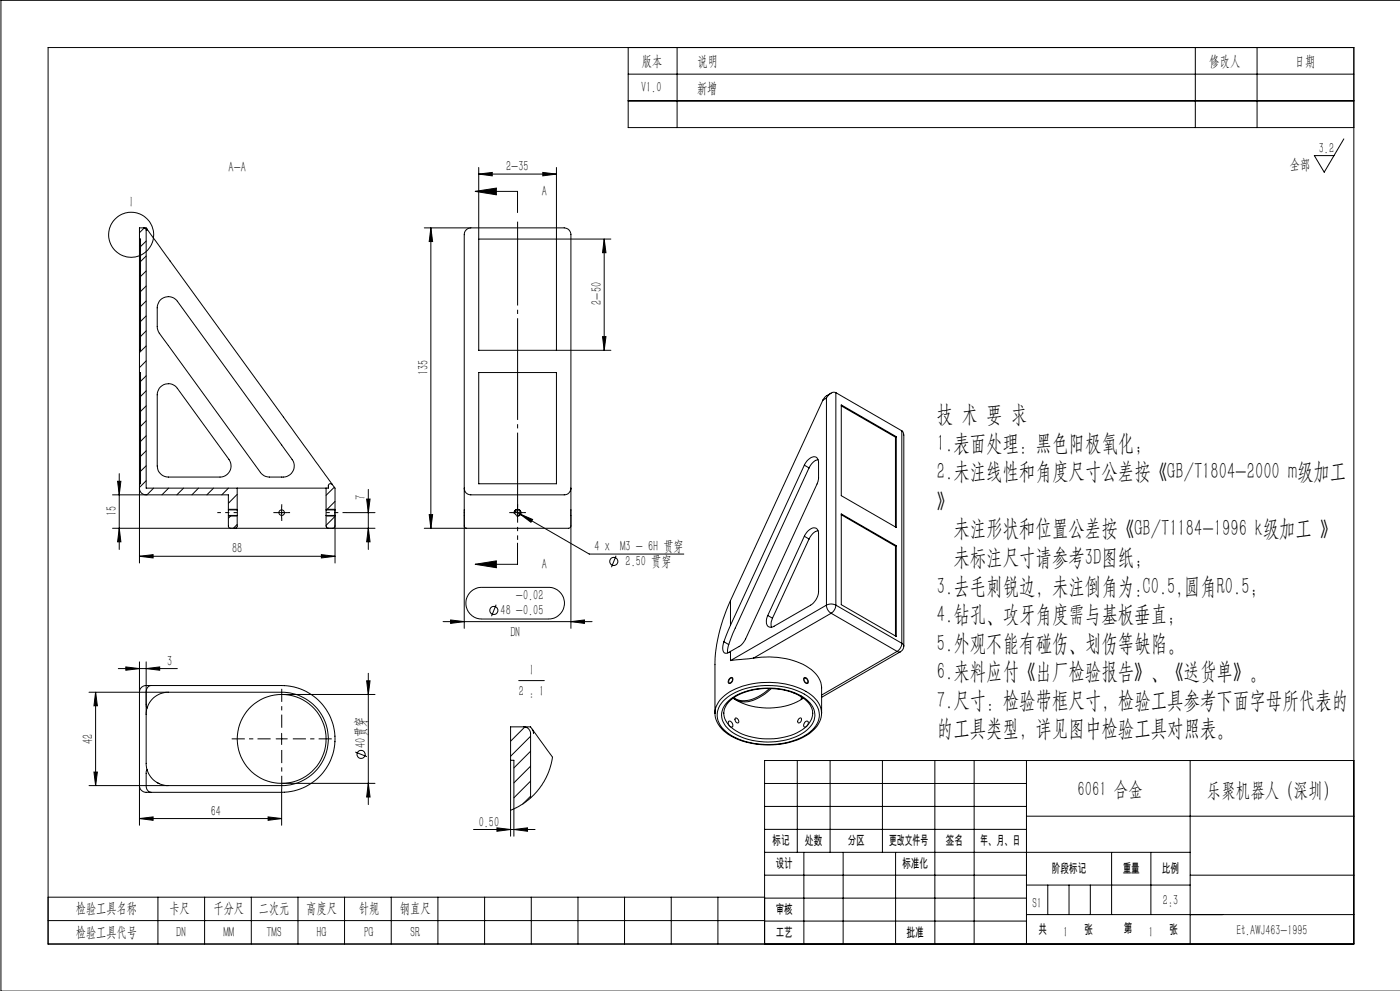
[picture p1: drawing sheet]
<svg xmlns="http://www.w3.org/2000/svg" width="420mm" height="297mm" viewBox="0 0 420 297" stroke-linecap="round" stroke-linejoin="round" font-family="sans-serif">
<g fill="none" stroke="#000" stroke-width=".3">
<path d="M14.4 14.2h391.8v268.7h-391.8zM188.5 14.2v24h217.7M203.1 14.2v24M358.6 14.2v24M377.1 14.2v24M420 .1h-419.7v296.9h419.7M188.5 22.2h217.7M188.5 30.2h217.7M142.6 57.4l6.3-1v2zM142.6 57.4h12.7v6.3M143.6 52.2l4.1-.5v1zM143.6 50.2v54.8h39.7"/>
<path d="M143.6 52.2h23.3M162.8 51.7l4.1 .5-4.1 .5zM166.9 50.2v54.8M403.2 41.6l-5.9 10-3-5h5.9M41.8 71.6h.4v33.4h-.4M43.2 68.3l.4 .2 .3 .5v77.3h27.3M43.2 68.3h.7l.1 .2M43.2 68.3h-1.4v100.4M43.3 68.3l-1.5 1.4M43.9 72.2l-1.7 1.7M43.9 76.7l-1.7 1.7M44 68.5l55.7 76.7"/>
<path d="M44 68.5l.1 .5M127.3 68.3h42a2.05 2.05 0 0 1 2 2v118M129.3 68.3l.5 4.1h-1zM129.3 68.3v90M141.3 68.3a2.04 2.04 0 0 0-2 2v118M143.6 71.6h39.7M181.3 71.6l.5 4.1h-1zM181.3 71.6v33.4M43.9 81.2l-1.7 1.7M43.9 85.7l-1.7 1.7M43.9 90.2l-1.7 1.7M43.9 94.7l-1.7 1.6"/>
<path d="M43.9 99.2l-1.7 1.7M48.1 89.9a3.4 3.4 0 0 1 5.1 .4l33.4 46a4.2 4.2 0 0 1 1.4 4.6 3.7 3.7 0 0 1-3.5 2.1h-3.7a3.2 3.2 0 0 1-2.7-1.4l-30.3-41.7-.6-1.5v-6.2a3.7 3.7 0 0 1 .9-2.3zM41.8 111.7h.4v33.3h-.4M43.9 103.7l-2.1 2M43.9 108.2l-2.1 2M43.9 112.6l-1.7 1.7M43.9 117.1l-1.7 1.7M48.1 116a3.3 3.3 0 0 1 5.1 .4l15.5 21.3a3.3 3.3 0 0 1-2.7 5.3h-15.5a3.3 3.3 0 0 1-3.3-3.3v-21.4a3.5 3.5 0 0 1 .9-2.3zM143.6 111.7h23.3v33.3h-23.3zM180.8 100.9h1l-.5 4.1zM246.9 119.9l-27.8 60.1M247.9 119.3v62.1"/>
<path d="M247.9 119.3l-1 .6M249.3 117.8a4.2 4.2 0 0 0-2.4 2.1M250.8 117.7a2.37 2.37 0 0 0-2.9 1.6M250.8 117.7v63.7M250.8 117.7l19.7 11.4M43.9 121.6l-1.7 1.7M43.9 126.1l-1.7 1.7M43.9 130.6l-1.7 1.7M43.9 135.1l-1.7 1.7M43.9 139.6l-1.7 1.6M241.3 139.4a3.4 3.4 0 0 1 3.5-2.4l.6 .8 .2 .8v4.8l-.5 1.7-21.6 46.8-1.2 1.5-3.2 1.8M241.3 139.4l-22.2 48"/>
<path d="M241.3 139.4l1.4 .8M245.4 137.8a4.2 4.2 0 0 0-2.7 2.4M252.4 121.4l16.5 9.5v27.2l-16.5-9.5zM252.4 121.6l16.2 9.4M268.6 131v26.9M268.9 130.9l-.3 .1M270.5 129.1l.5 .5 .1 .8v63.2M270.5 129.1v63.7M33.8 148.3h34.7v4.5M35.3 144.2h1l-.5 4.1zM35.8 158.3l.5 4.1h-1zM35.8 142v22.7"/>
<path d="M41.8 146.3a1.93 1.93 0 0 0 2.1 2M43.9 144.1l-2.1 2M46.1 146.3l-2 2M50.6 146.3l-2 2M55.1 146.3l-2 2M59.5 146.3l-1.9 2M64.1 146.3l-2 2M68.5 152.8v1.7M68.5 154.5v3.3l.2 .3 .5 .2M68.5 154.5h2.7M68.5 152.8h2.7M68.5 154.7h2.7"/>
<path d="M68.5 152.6h2.7M68.5 146.3l-2 2M69.4 154.5l-.9 .8M70.5 158.3h28M70.5 158.3h-36.7M71.2 152.7l-.2 .1M71.2 157.2l-1.2 1.1M71.2 148.2l-2.7 2.6M71.2 152.8v1.7M71.2 146.3h26.6M71.2 154.5v3.3l-.2 .3-.5 .2M71.2 146.3v6.5"/>
<path d="M82.8 153.6h3.4M84.5 152v3.3M97.8 154.7h2.7M97.8 152.6h2.7M97.8 152.8v1.7M97.8 152.8h2.7v1.7h-2.7M97.8 154.5v3.2l.2 .4 .5 .2M97.8 146.3v6.5M98.5 158.3h14M99.7 145.2a.66 .66 0 0 0-.7-.2 .66 .66 0 0 0-.5 .6v.7h-.7M99.7 145.2l.8 1.1v22.4M100.3 146l-2.5 2.4"/>
<path d="M100.5 150.3l-2.5 2.5M100.5 154.8l-2.7 2.6M100.5 157.7l-.1 .3-.6 .3M103.8 153.6h8.7M110 149.6h1l-.5 4zM110.5 158.3l.5 4.1h-1zM110.5 146.7v18M127.3 158.3h12.6M128.8 154.2h1l-.5 4.1zM139.3 157.7l.2 .4 .4 .2M139.3 146.3a1.93 1.93 0 0 0 2 2h28a1.99 1.99 0 0 0 2-2M139.3 152.8v1.7"/>
<path d="M153.6 153.6h3.3M154.3 153.9a1 1 0 0 1 .9-1.2 1 1 0 0 1 1.1 1 1 1 0 0 1-1.3 .9M154.6 153.2l1.4 .9M155.3 152v3.3M156 154.1l3.8 1.6-.5 .8zM156 154.1l20.8 11.9h28.3M171.3 157.7l-.1 .3-.6 .3h-30.7M171.3 152.8v1.7M242.7 140.2l-22.8 49.6-1.3 3.4M245.4 159.1a4.1 4.1 0 0 0-2.7 2.4M252.4 154l16.5 9.5v27.2l-16.5-9.5zM252.4 154.3l16.2 9.4"/>
<path d="M41.8 166.7l4.1-.5v1zM41.8 166.7h58.7M96.4 166.2l4.1 .5-4.1 .5zM141.1 177.4l1.6-1 1.5-.4h20.4a4.7 4.7 0 0 1 4.7 4.8 4.7 4.7 0 0 1-4.7 4.7h-20.1a4.8 4.8 0 0 1-4.4-2.9 4.8 4.8 0 0 1 1-5.2zM142.6 169.1l6.3-1v2zM155.3 162.8v6.3h-12.7M184.8 166.5l-1.4 3.5M219.1 180a48.1 48.1 0 0 0-4.6 19.2v14.6M219.1 180v7.4M241.3 160.7a3.4 3.4 0 0 1 3.5-2.4l.6 .8 .2 .8v17.4a5.3 5.3 0 0 1-2.4 4.1l-11 6.3a1.48 1.48 0 0 1-1.8 0 1.48 1.48 0 0 1-.5-1.7l.4-1.5M241.3 160.7l-11 23.8M241.3 160.7l1.4 .8"/>
<path d="M242.7 161.5l-11 23.8M268.6 163.7v26.9M268.9 163.5l-.3 .2M37.7 199.9l4.1 .5-4.1 .5zM41.8 198.4v48.9M43.9 198.4v30.9l.2 1.4M132.9 186.3h44.7M135.2 185.8l4.1 .5-4.1 .5zM148.8 181.2l-1.3 3.5M171.3 186.3l4-.5v1zM217.2 192.3a2.83 2.83 0 0 0 .3 3.5h.6l1-.6M217.2 192.3l1.4 .9"/>
<path d="M218.6 193.2l-.3 1.6v.9M219.1 187.4l-1.9 4.9M219.1 195.2v2.8M226.1 197.2l-7 .8M226.1 197.2a23.4 23.4 0 0 1 17.3 3.5 7.3 7.3 0 0 1 3.1 5.4v7.6M230.3 184.5l1.4 .8M231.7 185.3l-.4 1.5 .2 1.2M247.9 181.4a2.85 2.85 0 0 0 1.4 2.4M247.9 181.4a3 3 0 0 1 2.9 0M247.9 181.4l-28.8 16.6M249.3 183.8l19.8 11.4M249.3 183.8l-23.2 13.4"/>
<path d="M250.8 181.4a3.1 3.1 0 0 1-1.5 2.4M250.8 181.4l19.7 11.4M269.1 195.2l.6 .2 .4-.1M269.1 195.2l-22.6 13.1M270.1 195.3l-23.6 13.7M270.5 192.8a3.1 3.1 0 0 1-1.4 2.4M270.5 192.8l.6 .8M271.1 193.6a1.95 1.95 0 0 1-1 1.7M26.7 207.5h57.8a14 14 0 0 1 14 14 14 14 0 0 1-14 13.9h-57.8M28.7 207.5v27.9M28.7 207.5l.5 4h-1zM35.5 200.4h17.7"/>
<path d="M41.8 207.5a1.97 1.97 0 0 1 2.1-2h40.6a16 16 0 0 1 16 16 16 16 0 0 1-16 16h-40.6a1.99 1.99 0 0 1-2.1-2.1M43.9 211.1l.2 1.1M43.9 200.4l4-.5v1zM44.1 212.2l-.2 1.9M45.3 205.5a1.82 1.82 0 0 0-1.4 2M50.5 207.5a6.7 6.7 0 0 0-6.4 4.7M84.5 208.1h28M84.5 219.8v3.3M85.3 205.5h.1M110 204h1l-.5 4.1zM110.5 201.8v39.3M155.6 204h7.7"/>
<path d="M157.2 217.8a2.05 2.05 0 0 1 2 2v19.3M157.2 217.8h.7a1.44 1.44 0 0 1 1.8 .8M157.2 217.8h-4v32.8M157.4 217.9l-4.2 4.2M159.7 218.6l6 8.3-.3 1.9-1.7 4.6-2.5 3.7-1.7 1.8-2.3 1.8-4 2.1M159.7 218.6l.4 1.2M216.1 209.6a19.8 19.8 0 0 1 14.8-5.1 19.5 19.5 0 0 1 13.8 5 6.4 6.4 0 0 1-1.3 9.9 23.3 23.3 0 0 1-19.5 3 12.4 12.4 0 0 1-9.1-6.6 5.9 5.9 0 0 1 1.3-6.2zM217 210.1a20.5 20.5 0 0 1 17.1-4.4 15 15 0 0 1 10.9 5.8 5.9 5.9 0 0 1-2 7.9 22.8 22.8 0 0 1-20.1 2.6 11.5 11.5 0 0 1-7.5-5.9 5.7 5.7 0 0 1 1.6-6zM218.1 210.6a18.1 18.1 0 0 1 14.2-4.3 15.3 15.3 0 0 1 11.2 5 5.4 5.4 0 0 1-1.5 7.6 20.6 20.6 0 0 1-17.2 2.8 11.5 11.5 0 0 1-7.9-5.4 5 5 0 0 1 1.2-5.7zM218.5 216.3a.99 .99 0 0 1 1.2 .4 .99 .99 0 0 1-.2 1.2 1.27 1.27 0 0 1-1-1.6zM218.9 203.4a.58 .58 0 0 1 .9-.3 .58 .58 0 0 1-.1 .9 .68 .68 0 0 1-.4 .8 .68 .68 0 0 1-.8-.3zM219 203.4l.4-.2a.81 .81 0 0 1 .3 1 .81 .81 0 0 1-.9 .5l-.2-.6z"/>
<path d="M219.1 209.9a19.9 19.9 0 0 1 17.4-2.8 9.7 9.7 0 0 1 7.2 5.8 6.2 6.2 0 0 1-3.8 6.3 20.5 20.5 0 0 1-19.6-.5 5.6 5.6 0 0 1-3-6.2l.9-1.6zM220.6 215.2a.9 .9 0 0 1 .9 .5 .9 .9 0 0 1-.1 1 1.04 1.04 0 0 1-.8-1.5zM230.9 206.3a11.6 11.6 0 0 1-8.9 3.6l-1.9-.8M231.4 206.4a11.6 11.6 0 0 1-9.2 3.9l-2.2-1.1a20.1 20.1 0 0 0 21 0M238.2 207.7l.2 .1M239.6 215.5l.4-.3a.65 .65 0 0 1 .5 .6 .65 .65 0 0 1-.4 .7l-.4 .2-.3-.1-.1-.6zM240.4 208.8v.9M241.3 203.1a1.09 1.09 0 0 1 1 .6 1.09 1.09 0 0 1-.1 1.2 1.23 1.23 0 0 1-.9-1.8zM241.3 203.3a.85 .85 0 0 1 .9 .4 .85 .85 0 0 1-.2 1 1 1 0 0 1-.7-1.4zM241.5 216.4a.61 .61 0 0 1 .9-.1 .61 .61 0 0 1-.1 .9 .62 .62 0 0 1-.5 .7 .62 .62 0 0 1-.7-.5zM243.8 213.7v.2M28.2 231.4h1l-.5 4z"/>
<path d="M44.1 230.7l-.2 .6v4.1a1.82 1.82 0 0 0 1.4 2.1M44.1 230.7a6.7 6.7 0 0 0 6.4 4.7M47.2 234.6l.6 .3M82.8 221.4h3.4M84.5 234.8h28M84.5 236.5v10.8M85.3 237.4v.1M100.5 220.6h.1M100.5 222.3h.1M106.6 225.4l3.5 1.4M110.5 234.8l.5 4.1h-1zM153.2 227.9h1v22.7"/>
<path d="M159.2 220.7l-6 6M159.2 225.1l-5 5M159.2 229.6l-5 5M159.2 234.1l-5 5M159.2 238.6l-2.4 2.3M229.4 234.8h78.5M239.2 227.9v27.5M249 227.9v27.5M264.7 227.9v27.5M280.5 227.9v55M292.2 227.9v55M307.9 227.9v55"/>
<path d="M357 227.9v55M406.2 227.9h-176.8v55M41.8 245.3l4.1-.5v1zM41.8 245.3h42.7M80.4 244.8l4.1 .5-4.1 .5zM142.1 248.6h18.4M149.1 248.1l4.1 .5-4.1 .5zM154.2 248.6l4.1-.5v1zM229.4 241.7h78.5M229.4 248.6h78.5M229.4 255.4h127.6M241.2 255.4v27.5"/>
<path d="M252.9 255.4v27.5M268.7 255.4v27.5M307.9 244.6h98.3M333.5 255.4v18.7M345.3 255.4v18.7M14.4 275.9h215M14.4 268.9h215M47.4 268.9v14M61.4 268.9v14M75.4 268.9v14M89.4 268.9v14M103.4 268.9v14"/>
<path d="M117.4 268.9v14M131.4 268.9v14M145.4 268.9v14M159.4 268.9v14M173.4 268.9v14M187.4 268.9v14M201.4 268.9v14M215.4 268.9v14M229.4 276h78.5M229.4 269.2h78.5M229.4 262.3h78.5M307.9 265.3h49.1"/>
<path d="M307.9 274.1h98.3M314.3 265.3v8.8M320.7 265.3v8.8M327.1 265.3v8.8M357 262.3h49.2"/>
<circle cx="39.3" cy="70.3" r="6.7"/>
<circle cx="84.5" cy="153.7" r=".83"/>
<circle cx="155.3" cy="153.6" r=".82"/>
<circle cx="184.1" cy="168.3" r="1.21"/>
<circle cx="148.1" cy="182.9" r="1.22"/>
<circle cx="84.5" cy="221.5" r="13.3"/>
<circle cx="108.3" cy="226.1" r="1.21"/>
</g>
<path d="M155.3 66.4v88.4" fill="none" stroke="#000" stroke-width=".3" stroke-dasharray="30.5 1.3 1.3 1.3" stroke-dashoffset="5.3" stroke-linecap="butt"/>
<path d="M71.2 153.6h-6M97.9 153.6h5.9" fill="none" stroke="#000" stroke-width=".3" stroke-dasharray="30.5 1.3 1.3 1.3" stroke-dashoffset="29.4" stroke-linecap="butt"/>
<path d="M84.5 218.1v-11.7M81.2 221.4h-11.7M84.5 224.8v11.6M87.9 221.4h11.6" fill="none" stroke="#000" stroke-width=".3" stroke-dasharray="30.5 1.3 1.3 1.3" stroke-dashoffset="26.6" stroke-linecap="butt"/>
<path d="M82.9 153.6h-.9M84.5 152v-.9M84.5 155.3v.8M86.2 153.6h.8M153.6 153.6h-.8M155.3 152v-.9M156.9 153.6h.9" fill="none" stroke="#000" stroke-width=".3" stroke-dasharray="30.5 1.3 1.3 1.3" stroke-linecap="butt"/>
<path d="M155.3 155.3v6.5" fill="none" stroke="#000" stroke-width=".3" stroke-dasharray="30.5 1.3 1.3 1.3" stroke-dashoffset="29.1" stroke-linecap="butt"/>
<g fill="#000">
<path d="M142.6 57.4l6.3-1v2zM142.6 169.1l6.3-1v2z"/>
<path d="M143.6 52.2l4.1-.5v1zM162.8 51.7l4.1 .5-4.1 .5zM156 154.1l3.3 2.4 .5-.8zM41.8 166.7l4.1-.5v1zM96.4 166.2l4.1 .5-4.1 .5z"/>
<path d="M129.3 68.3l.5 4.1h-1zM128.8 154.2h1l-.5 4.1zM35.3 144.2h1l-.5 4.1zM35.8 158.3l.5 4.1h-1zM110 204h1l-.5 4.1zM110.5 234.8l.5 4.1h-1z"/>
<path d="M180.8 100.9h1l-.5 4.1zM181.3 71.6l.5 4.1h-1zM110.5 158.3l.5 4.1h-1zM110 149.6h1l-.5 4z"/>
<path d="M135.2 185.8l4.1 .5-4.1 .5zM171.3 186.3l4-.5v1z"/>
<path d="M28.7 207.5l.5 4h-1zM28.2 231.4h1l-.5 4z"/>
<path d="M43.9 200.4l4-.5v1zM37.7 199.9l4.1 .5-4.1 .5z"/>
<path d="M80.4 244.8l4.1 .5-4.1 .5zM41.8 245.3l4.1-.5v1zM154.2 248.6l4.1-.5v1zM149.1 248.1l4.1 .5-4.1 .5z"/>
</g>
<g font-size="7.1">
<text x="281.1" y="126.6">技 术 要 求</text>
<text x="281.1" y="135.1">1.表面处理：黑色阳极氧化；</text>
<text x="281.1" y="143.7">2.未注线性和角度尺寸公差按《GB/T1804-2000 m级加工</text>
<text x="281.1" y="152.2">》</text>
<text x="286" y="160.8">未注形状和位置公差按《GB/T1184-1996 k级加工 》</text>
<text x="286" y="169.3">未标注尺寸请参考3D图纸；</text>
<text x="281.1" y="177.9">3.去毛刺锐边，未注倒角为:C0.5,圆角R0.5；</text>
<text x="281.1" y="186.5">4.钻孔、攻牙角度需与基板垂直；</text>
<text x="281.1" y="195">5.外观不能有碰伤、划伤等缺陷。</text>
<text x="281.1" y="203.6">6.来料应付《出厂检验报告》、《送货单》。</text>
<text x="281.1" y="212.1">7.尺寸：检验带框尺寸，检验工具参考下面字母所代表的</text>
<text x="281.1" y="220.7">的工具类型，详见图中检验工具对照表。</text>
</g>
<g font-size="6.2">
<text x="323.3" y="238.7">6061 合金</text>
<text x="362.1" y="239">乐聚机器人（深圳）</text>
</g>
<g font-size="4.4">
<text x="192.6" y="19.9">版本</text>
<text x="209.3" y="19.9">说明</text>
<text x="362.9" y="19.9">修改人</text>
<text x="388.5" y="19.9">日期</text>
<text x="192.4" y="27.7">V1.0</text>
<text x="209.1" y="27.8">新增</text>
<text x="395.6" y="45.7">3.2</text>
<text x="68.6" y="51.4">A-A</text>
<text x="151.9" y="51.3">2-35</text>
<text x="387" y="50.7">全部</text>
<text x="162.5" y="58.8">A</text>
<text x="39.1" y="62.1">I</text>
<text x="180.4" y="91.4" transform="rotate(-90 180.4 91.4)">2-50</text>
<text x="128.4" y="112.4" transform="rotate(-90 128.4 112.4)">135</text>
<text x="109.6" y="149.7" transform="rotate(-90 109.6 149.7)">7</text>
<text x="34.9" y="154.7" transform="rotate(-90 34.9 154.7)">15</text>
<text x="69.6" y="165.8">88</text>
<text x="178.4" y="165.2">4 x M3 - 6H 贯穿</text>
<text x="162.5" y="170.6">A</text>
<text x="187.7" y="169.6">2.50 贯穿</text>
<text x="154.8" y="179.9">-0.02</text>
<text x="150.2" y="184.2">48 -0.05</text>
<text x="153.2" y="190.8">DN</text>
<text x="50.2" y="199.5">3</text>
<text x="159.2" y="202.2">I</text>
<text x="155.6" y="208.4">2 : 1</text>
<text x="27.8" y="223.1" transform="rotate(-90 27.8 223.1)">42</text>
<text x="109.6" y="224.1" transform="rotate(-90 109.6 224.1)">40贯穿</text>
<text x="63.2" y="244.4">64</text>
<text x="143.6" y="247.7">0.50</text>
<text x="22.7" y="273.6">检验工具名称</text>
<text x="50.8" y="273.6">卡尺</text>
<text x="64" y="273.6">千分尺</text>
<text x="77.6" y="273.6">二次元</text>
<text x="91.9" y="273.6">高度尺</text>
<text x="107.7" y="273.6">针规</text>
<text x="120" y="273.6">钢直尺</text>
<text x="22.7" y="281">检验工具代号</text>
<text x="52.9" y="281">DN</text>
<text x="67" y="281">MM</text>
<text x="80" y="281">TMS</text>
<text x="95" y="281">HG</text>
<text x="109.2" y="281">PG</text>
<text x="123.1" y="281">SR</text>
</g>
<g font-size="4.3">
<text x="309.7" y="272">S1</text>
<text x="348.9" y="271.3">2:3</text>
<text x="319" y="280.9">1</text>
<text x="344.5" y="280.9">1</text>
<text x="370.9" y="280.1">Et.AWJ463-1995</text>
</g>
<g font-size="3.9">
<text x="231.7" y="253.2">标记</text>
<text x="241.5" y="253.2">处数</text>
<text x="254.3" y="253.3">分区</text>
<text x="266.7" y="253.2">更改文件号</text>
<text x="283.8" y="253.3">签名</text>
<text x="294.1" y="253.2">年、月、日</text>
<text x="232.7" y="260.2">设计</text>
<text x="270.7" y="260.1">标准化</text>
<text x="315.6" y="261.6">阶段标记</text>
<text x="336.8" y="261.7">重量</text>
<text x="348.6" y="261.6">比例</text>
<text x="232.7" y="273.8">审核</text>
<text x="232.7" y="280.9">工艺</text>
<text x="272" y="280.7">批准</text>
<text x="311.6" y="279.8">共</text>
<text x="325.3" y="279.8">张</text>
<text x="337.1" y="279.8">第</text>
<text x="350.9" y="279.8">张</text>
</g>
</svg>
